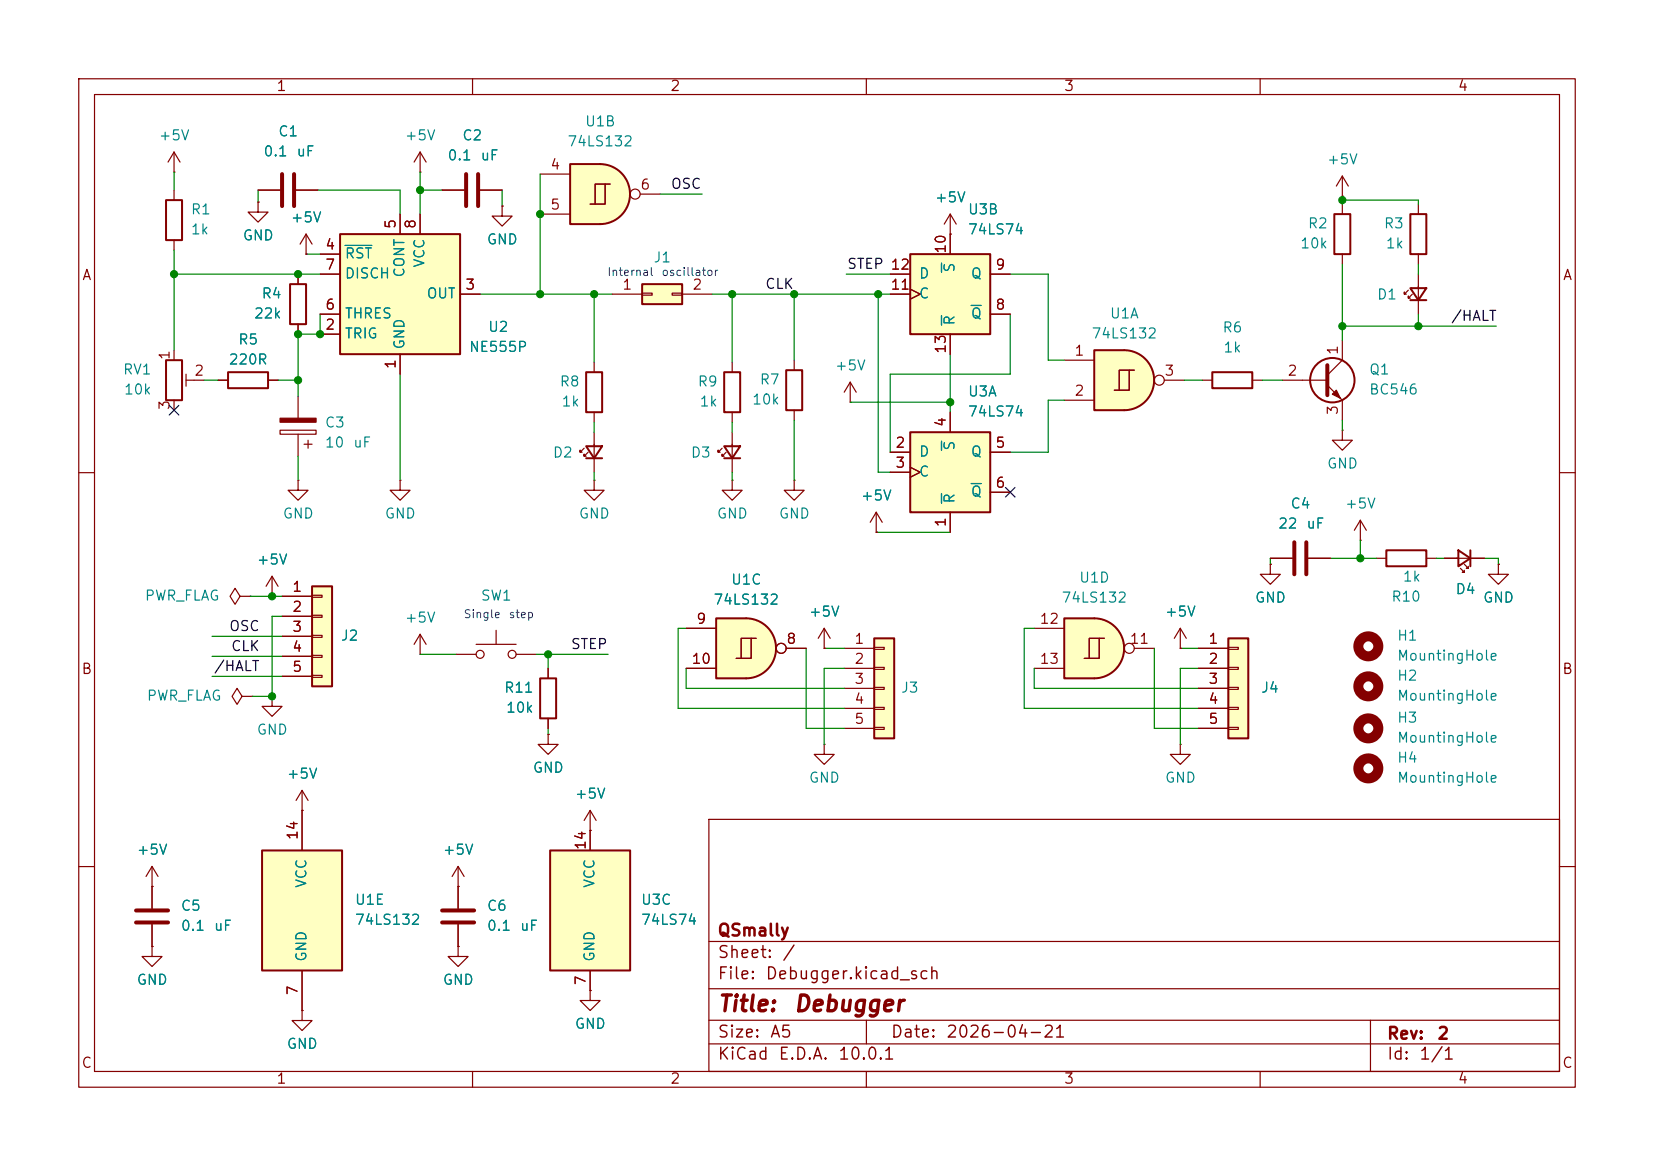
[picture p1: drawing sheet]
<svg xmlns="http://www.w3.org/2000/svg" width="210mm" height="148mm" viewBox="0 0 210 148" stroke-linecap="round" stroke-linejoin="round" font-family="sans-serif">
<g fill="none" stroke="#840000" stroke-width=".15">
<path d="M10 10h190v128h-190zM12 12h186v124h-186zM60 10v2M110 10v2M160 10v2M10 60h2M104.6 79.8l-.7 1.2M104.6 79.8l.8 1.2M104.6 79.8v2.5M198 60h2M104.6 82.3h.1M10 110h2"/>
<path d="M90 104h108v32h-108zM90 119.5h108M198 110h2M60 136v2M90 132.5h108M90 129.5h108M90 125.5h108M110 136v2M110 129.5v3M160 136v2M174 129.5v6.5"/>
</g>
<path d="M81.5 36.1h5.1v2.5h-5.1z" fill="#ffffc2"/>
<path d="M81.5 36.1h5.1v2.5h-5.1zM169.4 27.2h2v5.1h-2zM179.1 27.2h2v5.1h-2zM74.4 47.2h2.1v5.1h-2.1zM91.9 47.2h2.1v5.1h-2.1zM99.8 47h2.1v5.1h-2.1z" fill="none" stroke="#840000" stroke-width=".25"/>
<g fill="none" stroke="#840000" stroke-width=".15">
<path d="M77.7 37.3h3.8M81.5 37.2h1.3v.3h-1.3zM85.3 37.2h1.3v.3h-1.3zM86.6 37.3h3.8M170.4 24.9h.1M170.4 22.4v2.5M170.4 25.9v1.3M170.4 32.3v1.2M170.4 22.4l-.7 1.2M170.4 22.4l.8 1.2M180.1 25.9v1.3M180.1 32.3v1.2"/>
<path d="M75.4 46v1.2M75.4 52.3v1.3M93 46v1.2M93 52.3v1.3M100.8 45.7v1.3M100.8 52.1v1.2M107.9 51.1h.1M107.9 48.5l-.7 1.3M107.9 48.5l.8 1.3M107.9 48.5v2.6M100.8 61v1.2h1.3l-1.3 1.3-1.2-1.3h1.2M100.8 61h.1"/>
</g>
<path d="M94.7 78.5a3.8 3.8 0 0 1 3.8 3.8 3.8 3.8 0 0 1-3.8 3.8z" fill="#ffffc2" stroke="#ffffc2" stroke-width=".13"/>
<path d="M90.9 78.5h3.8v7.6h-3.8z" fill="#ffffc2"/>
<g fill="none" stroke="#840000" stroke-width=".15">
<path d="M178.8 36.8l-.5 .5v-.2v.2h.3M179.3 37.3l-.5 .5v-.2v.2h.3M180.1 34.8v5.1M74.2 56.9l-.5 .5v-.2v.2h.2M74.7 57.4l-.5 .5v-.2v.2h.2M75.4 54.9v5M91.7 56.9l-.5 .5v-.2v.2h.2M92.2 57.4l-.5 .5v-.2v.2h.2M93 54.9v5M152.7 48.3h1.2M159 48.3h1.3M162.8 48.3h5.7"/>
<path d="M168.5 48.9l1.9 1.9v2.5M170.4 43.2v2.5l-1.9 1.9M30.5 75.7l-.7-1-.6 1 .6 1 .7-1h1.2M31.7 75.7h.1M75.4 61v1.2h1.3l-1.3 1.3-1.2-1.3h1.2M75.4 61h.1M87.1 79.8h3.8M93 61v1.2h1.2l-1.2 1.3-1.3-1.3h1.3M93 61h.1M174.8 70.9h1.2M181.1 70.9h1.3M87.1 84.8h3.8"/>
<path d="M95.4 81h-1.3v2.6M96 81h-.6v2.6h-1.9M99.8 82.3h2.6"/>
<circle cx="99.2" cy="82.3" r=".63"/>
</g>
<g fill="none" stroke="#840000" stroke-width=".25">
<path d="M179.1 36.6h2l-1 1.5zM179.1 38.1h2M74.4 56.6h2.1l-1.1 1.6zM74.4 58.2h2.1M91.9 56.6h2.1l-1 1.6zM91.9 58.2h2.1M153.9 47.2h5.1v2.1h-5.1zM90.9 78.5h3.8a3.8 3.8 0 0 1 3.8 3.8 3.8 3.8 0 0 1-3.8 3.8h-3.8zM176 69.9h5.1v2h-5.1z"/>
<circle cx="169.2" cy="48.3" r="2.82"/>
</g>
<path d="M168.5 46.4v3.8" fill="none" stroke="#840000" stroke-width=".51"/>
<path d="M169.2 50l.5-.5 .5 1z" fill="#840000" stroke="#840000" stroke-width=".15"/>
<circle cx="173.7" cy="92.5" r="1.27" fill="none" stroke="#840000" stroke-width="1.3"/>
<path d="M142.7 44.5a3.8 3.8 0 0 1 3.8 3.8 3.8 3.8 0 0 1-3.8 3.8z" fill="#ffffc2" stroke="#ffffc2" stroke-width=".13"/>
<path d="M138.9 44.5h3.8v7.6h-3.8z" fill="#ffffc2"/>
<g fill="none" stroke="#840000" stroke-width=".15">
<path d="M22.1 19.3l-.8 1.3M22.1 19.3l.8 1.3M22.1 19.3v2.5M22.1 21.8h.1M22.1 24.1v1.3M22.1 30.5v1.3M32.8 24.1h2.8M37.6 24.1h2.8M27.7 48.3h1.3M34 48.3h1.3M35.6 54.6h4.5v.5h-4.5zM37.8 50.3v2.8"/>
<path d="M37.8 55.1v2.8M38.6 56.4h1M39.1 55.9v1M135.1 45.7h3.8M135.1 50.8h3.8M143.4 47h-1.3v2.5M144 47h-.6v2.5h-1.9M147.8 48.3h2.6M170.4 54.6v1.3h1.3l-1.3 1.3-1.2-1.3h1.2M170.4 54.6h.1M37.8 61v1.2h1.3l-1.3 1.3-1.2-1.3h1.2M37.8 61h.1"/>
<path d="M50.8 61v1.2h1.3l-1.3 1.3-1.3-1.3h1.3M50.8 61h.1M161.3 70.9h2.8M166.1 70.9h2.8M172.7 68.6h.1M172.7 66l-.7 1.3M172.7 66l.8 1.3M172.7 66v2.6M183.4 70.9h5.1M185.4 72.1l.5 .5h-.2h.2v-.2M185.9 71.6l.5 .5h-.2h.2v-.2M190.2 71.6v1.3h1.3l-1.3 1.3-1.2-1.3h1.2"/>
<path d="M190.2 71.6h.1"/>
<circle cx="147.2" cy="48.3" r=".63"/>
</g>
<path d="M21.1 25.4h2v5.1h-2zM29 47.2h5v2.1h-5zM138.9 44.5h3.8a3.8 3.8 0 0 1 3.8 3.8 3.8 3.8 0 0 1-3.8 3.8h-3.8zM185.2 69.9l1.5 1-1.5 1zM186.7 69.9v2" fill="none" stroke="#840000" stroke-width=".25"/>
<g fill="none" stroke="#840000" stroke-width="1.3">
<circle cx="173.7" cy="87.1" r="1.27"/>
<circle cx="173.7" cy="97.5" r="1.27"/>
<circle cx="173.7" cy="82" r="1.27"/>
</g>
<path d="M35.8 22.1v4.1M37.3 22.1v4.1M164.3 68.8v4.1M165.9 68.8v4.1" fill="none" stroke="#840000" stroke-width=".51"/>
<path d="M35.6 53.1h4.5v.5h-4.5z" fill="#840000" stroke="#840000" stroke-width=".15"/>
<path d="M111 81h2.5v12.7h-2.5z" fill="#ffffc2"/>
<path d="M36.8 36.1h2.1v5h-2.1zM111 81h2.5v12.7h-2.5z" fill="none" stroke="#840000" stroke-width=".25"/>
<g fill="none" stroke="#840000" stroke-width=".15">
<path d="M37.8 34.8v1.3M38.9 32.3h.1M38.9 29.7l-.8 1.3M38.9 29.7l.7 1.3M38.9 29.7v2.6M37.8 41.1v1.3M104.6 94.5v1.3h1.3l-1.3 1.2-1.2-1.2h1.2M104.6 94.5h.1M107.2 82.3h3.8M107.2 84.8h3.8M107.2 87.4h3.8M107.2 89.9h3.8"/>
<path d="M107.2 92.5h3.8M111 82.2h1.3v.2h-1.3zM111 84.7h1.3v.3h-1.3zM111 87.2h1.3v.3h-1.3zM111 89.8h1.3v.2h-1.3zM111 92.3h1.3v.3h-1.3z"/>
</g>
<path d="M156 81h2.5v12.7h-2.5z" fill="#ffffc2"/>
<path d="M156 81h2.5v12.7h-2.5z" fill="none" stroke="#840000" stroke-width=".25"/>
<path d="M149.9 94.5v1.3h1.2l-1.2 1.2-1.3-1.2h1.3M149.9 94.5h.1M152.1 82.3h3.9M152.1 84.8h3.9M152.1 87.4h3.9M152.1 89.9h3.9M152.1 92.5h3.9M156 82.2h1.2v.2h-1.2zM156 84.7h1.2v.3h-1.2zM156 87.2h1.2v.3h-1.2zM156 89.8h1.2v.2h-1.2zM156 92.3h1.2v.3h-1.2z" fill="none" stroke="#840000" stroke-width=".15"/>
<path d="M138.9 78.5a3.8 3.8 0 0 1 3.8 3.8 3.8 3.8 0 0 1-3.8 3.8z" fill="#ffffc2" stroke="#ffffc2" stroke-width=".13"/>
<path d="M135.1 78.5h3.8v7.6h-3.8z" fill="#ffffc2"/>
<g fill="none" stroke="#840000" stroke-width=".15">
<path d="M32.8 25.7v1.2h1.2l-1.2 1.3-1.3-1.3h1.3M32.8 25.7h.1M63.8 26.2v1.2h1.2l-1.2 1.3-1.3-1.3h1.3M63.8 26.2h.1M131.3 79.8h3.8M149.9 79.8l-.8 1.2M149.9 79.8l.7 1.2M149.9 79.8v2.5M161.3 71.6v1.3h1.3l-1.3 1.3-1.3-1.3h1.3M161.3 71.6h.1M53.3 83.1h.1M53.3 80.5l-.7 1.3"/>
<path d="M53.3 80.5l.8 1.3M53.3 80.5v2.6M57.9 83.1h2.6M60.5 81.8h5M63 80v1.8M65.5 83.1h2.6M69.6 84.8v1.3M69.6 91.2v1.3M131.3 84.8h3.8M139.6 81h-1.3v2.6M140.2 81h-.6v2.6h-1.9M144 82.3h2.6"/>
<path d="M149.9 82.3h.1"/>
<circle cx="61" cy="83.1" r=".51"/>
<circle cx="65" cy="83.1" r=".51"/>
<circle cx="143.4" cy="82.3" r=".63"/>
</g>
<path d="M135.1 78.5h3.8a3.8 3.8 0 0 1 3.8 3.8 3.8 3.8 0 0 1-3.8 3.8h-3.8zM68.6 86.1h2v5.1h-2z" fill="none" stroke="#840000" stroke-width=".25"/>
<path d="M43.2 29.7h15.2v15.3h-15.2z" fill="#ffffc2"/>
<path d="M43.2 29.7h15.2v15.3h-15.2z" fill="none" stroke="#840000" stroke-width=".25"/>
<path d="M40.6 32.3h2.6M40.6 39.9h2.6M40.6 34.8h2.6M50.8 27.2v2.5M53.3 27.2v2.5M58.4 37.3h2.6M40.6 42.4h2.6M50.8 45v2.5M30.7 88.4l-.6-1-.6 1 .6 1 .6-1h1.3M32 88.4h.1" fill="none" stroke="#840000" stroke-width=".15"/>
<path d="M43.8 31.2h3.4" fill="none" stroke="#008484" stroke-width=".15"/>
<path d="M69.8 108h10.2v15.2h-10.2z" fill="#ffffc2"/>
<path d="M21.1 45.7h2v5.1h-2zM69.8 108h10.2v15.2h-10.2z" fill="none" stroke="#840000" stroke-width=".25"/>
<g fill="none" stroke="#840000" stroke-width=".15">
<path d="M53.3 19.3l-.7 1.3M53.3 19.3l.8 1.3M53.3 19.3v2.5M53.3 21.8h.1M56.1 24.1h2.8M61 24.1h2.8M22.1 44.5v1.2M22.1 50.8v1.3M23.6 47.5v1.5M23.6 48.3h2.3M69.6 93.2v1.3h1.3l-1.3 1.3-1.3-1.3h1.3M69.6 93.2h.1"/>
<path d="M58.2 112.5h.1M58.2 110v5.3M58.2 117.3v2.8M58.2 110l-.8 1.3M58.2 110l.7 1.3M74.9 105.4h.1M74.9 102.9v5.1M74.9 102.9l-.7 1.2M74.9 102.9l.8 1.2M58.2 120.1v1.3h1.2l-1.2 1.3-1.3-1.3h1.3M58.2 120.1h.1M74.9 125.7v1.3h1.3l-1.3 1.3-1.2-1.3h1.2"/>
<path d="M74.9 125.7h.1M74.9 123.2v2.5"/>
</g>
<path d="M59.2 22.1v4.1M60.7 22.1v4.1M56.1 117.1h4.1M56.1 115.6h4.1" fill="none" stroke="#840000" stroke-width=".51"/>
<path d="M33.3 108h10.1v15.2h-10.1z" fill="#ffffc2"/>
<path d="M33.3 108h10.1v15.2h-10.1z" fill="none" stroke="#840000" stroke-width=".25"/>
<path d="M120.6 29.7h.1M120.6 27.2l-.7 1.2M120.6 27.2l.8 1.2M120.6 27.2v2.5M38.4 102.9v5.1M38.4 123.2v5.1" fill="none" stroke="#840000" stroke-width=".15"/>
<path d="M115.6 32.3h10.1v10.1h-10.1z" fill="#ffffc2"/>
<path d="M115.6 32.3h10.1v10.1h-10.1z" fill="none" stroke="#840000" stroke-width=".25"/>
<g fill="none" stroke="#840000" stroke-width=".15">
<path d="M113 34.8h2.6M113 37.3h2.6M115.6 36.7l1.2 .6-1.2 .7M120.6 29.7v2.6M125.7 39.9h2.6M125.7 34.8h2.6M120.6 42.4v2.6M19.3 112.5h.1M19.3 110v5.3M19.3 117.3v2.8M19.3 110l-.8 1.3M19.3 110l.8 1.3"/>
<path d="M19.3 120.1v1.3h1.3l-1.3 1.3-1.3-1.3h1.3M19.3 120.1h.1M38.4 128.3v1.2h1.2l-1.2 1.3-1.3-1.3h1.3M38.4 128.3h.1"/>
</g>
<path d="M119.5 33.4v1.2M123.3 38.8h1.3M119.5 40.1v1.2" fill="none" stroke="#008484" stroke-width=".15"/>
<path d="M17.3 117.1h4M17.3 115.6h4" fill="none" stroke="#840000" stroke-width=".51"/>
<path d="M39.6 74.4h2.6v12.7h-2.6z" fill="#ffffc2"/>
<path d="M39.6 74.4h2.6v12.7h-2.6z" fill="none" stroke="#840000" stroke-width=".25"/>
<g fill="none" stroke="#840000" stroke-width=".15">
<path d="M35.8 75.7h3.8M35.8 78.2h3.8M39.6 75.6h1.3v.2h-1.3zM39.6 78.1h1.3v.3h-1.3zM111.3 67.6h.1M111.3 65l-.8 1.3M111.3 65l.7 1.3M111.3 65v2.6M35.8 80.8h3.8M35.8 83.3h3.8M35.8 85.9h3.8M39.6 80.6h1.3v.3h-1.3z"/>
<path d="M39.6 83.2h1.3v.2h-1.3zM39.6 85.7h1.3v.3h-1.3z"/>
</g>
<path d="M115.6 54.9h10.1v10.1h-10.1z" fill="#ffffc2"/>
<path d="M115.6 54.9h10.1v10.1h-10.1z" fill="none" stroke="#840000" stroke-width=".25"/>
<path d="M113 57.4h2.6M113 59.9h2.6M115.6 59.3l1.2 .6-1.2 .7M120.6 52.3v2.6M125.7 57.4h2.6M34.5 75.7h.1M34.5 73.2l-.7 1.2M34.5 73.2l.8 1.2M34.5 73.2v2.5M120.6 65v2.6M125.7 62.5h2.6" fill="none" stroke="#840000" stroke-width=".15"/>
<path d="M119.5 56v1.2M119.5 62.7v1.2M123.3 61.4h1.3" fill="none" stroke="#008484" stroke-width=".15"/>
<path d="M76.2 20.8a3.8 3.8 0 0 1 3.8 3.8 3.8 3.8 0 0 1-3.8 3.8z" fill="#ffffc2" stroke="#ffffc2" stroke-width=".13"/>
<path d="M72.4 20.8h3.8v7.6h-3.8z" fill="#ffffc2"/>
<g fill="none" stroke="#840000" stroke-width=".15">
<path d="M32.8 25.7h.1M32.8 24.1h2.8M37.6 24.1h2.8M37.8 34.8v1.3M38.9 32.3h.1M40.6 32.3h2.6M40.6 39.9h2.6M40.6 34.8h2.6M50.8 27.2v2.5M53.3 27.2v2.5M56.1 24.1h2.8M58.4 37.3h2.6"/>
<path d="M61 24.1h2.8M63.8 26.2h.1M68.6 22.1h3.8M68.6 27.2h3.8M76.8 23.4h-1.2v2.5M77.5 23.4h-.7v2.5h-1.9M81.3 24.6h2.5M113 37.3h2.6M113 34.8h2.6M115.6 36.7l1.2 .6-1.2 .7M120.6 29.7h.1M120.6 29.7v2.6"/>
<path d="M125.7 39.9h2.6M125.7 34.8h2.6M27.7 48.3h1.3M34 48.3h1.3M37.8 41.1v1.3M40.6 42.4h2.6M50.8 45v2.5M113 57.4h2.6M113 59.9h2.6M115.6 59.3l1.2 .6-1.2 .7M120.6 42.4v2.6M120.6 52.3v2.6"/>
<path d="M125.7 57.4h2.6M34.5 75.7h.1M35.8 75.7h3.8M35.8 78.2h3.8M87.1 79.8h3.8M111.3 67.6h.1M120.6 65v2.6M125.7 62.5h2.6M161.3 71.6h.1M161.3 70.9h2.8M166.1 70.9h2.8M183.4 70.9h1.8"/>
<path d="M186.7 70.9h1.8M190.2 71.6h.1M34.5 88.4v1.3h1.3l-1.3 1.2-1.2-1.2h1.2M34.5 88.4h.1M35.8 80.8h3.8M35.8 83.3h3.8M35.8 85.9h3.8M69.6 93.2h.1M69.6 84.8v1.3M69.6 91.2v1.3M87.1 84.8h3.8M99.8 82.3h2.6"/>
<path d="M104.6 82.3h.1M149.9 82.3h.1M152.1 82.3h3.9M152.1 84.8h3.9M152.1 87.4h3.9M152.1 89.9h3.9M152.1 92.5h3.9M19.3 112.5h.1M19.3 112.5v2.8M19.3 117.3v2.8M38.4 102.9h.1M38.4 100.3l-.8 1.3"/>
<path d="M38.4 100.3l.7 1.3M38.4 100.3v7.7M58.2 112.5h.1M58.2 112.5v2.8M58.2 117.3v2.8M74.9 105.4h.1M74.9 105.4v2.6M19.3 120.1h.1M38.4 128.3h.1M38.4 123.2v5.1M58.2 120.1h.1M74.9 125.7h.1"/>
<path d="M74.9 123.2v2.5"/>
<circle cx="80.6" cy="24.6" r=".63"/>
<circle cx="99.2" cy="82.3" r=".63"/>
</g>
<path d="M72.4 20.8h3.8a3.8 3.8 0 0 1 3.8 3.8 3.8 3.8 0 0 1-3.8 3.8h-3.8z" fill="none" stroke="#840000" stroke-width=".25"/>
<g fill="none" stroke="#008400" stroke-width=".15">
<path d="M22.1 34.8h18.5M22.1 21.8v2.3M22.1 31.8v12.7M32.8 24.1v1.6M38.9 32.3h1.7M40.4 24.1h10.4v3.1M40.6 39.9v2.5h-2.8v7.9M53.3 21.8v5.4M53.3 24.1h2.8M61 37.3h16.7M63.8 24.1v2.1M68.6 22.1v15.2"/>
<path d="M75.4 37.3v8.7M83.8 24.6h5.4M90.4 37.3h22.6M93 37.3v8.7M100.8 37.3v8.4M107.4 34.8h5.6M111.5 37.3v22.6h1.5M128.3 39.9v7.6h-15.3v9.9M128.3 34.8h4.8v10.9h2M170.4 24.9v1M170.4 33.5v9.7M170.4 25.4h9.7v.5"/>
<path d="M180.1 33.5v1.3M180.1 39.9v1.5M25.9 48.3h1.8M35.3 48.3h2.5M37.8 57.9v3.1M50.8 47.5v13.5M75.4 53.6v1.3M75.4 59.9v1.1M93 53.6v1.3M93 59.9v1.1M100.8 53.3v7.7M107.9 51.1h12.7"/>
<path d="M120.6 45v7.3M135.1 50.8h-2v6.6h-4.8M150.4 48.3h2.3M160.3 48.3h2.5M170.4 53.3v1.3M170.4 41.4h19.6M31.7 75.7h4.1M35.8 78.2h-1.3v10.2h-2.5M87.1 79.8h-1v10.1h21.1M111.3 67.6h9.3M131.3 79.8h-1.3v10.1h22.1M161.3 70.9v.7"/>
<path d="M168.9 70.9h5.9M172.7 68.6v2.3M182.4 70.9h1M188.5 70.9h1.7v.7M26.9 80.8h8.9M26.9 85.9h8.9M26.9 83.3h8.9M53.3 83.1h4.6M68.1 83.1h9.1M69.6 83.1v1.7M69.6 92.5v.7M87.1 84.8v2.6h20.1"/>
<path d="M102.4 82.3v10.2h4.8M104.6 82.3h2.6M107.2 84.8h-2.6v9.7M131.3 84.8v2.6h20.8M146.6 82.3v10.2h5.5M149.9 82.3h2.2M152.1 84.8h-2.2v9.7"/>
</g>
<path d="M21.5 51.5l1.2 1.2M22.7 51.5l-1.2 1.2M127.7 61.9l1.2 1.2M128.9 61.9l-1.2 1.2" fill="none" stroke="#000084" stroke-width=".15"/>
<path d="M43.8 31.2h3.4M119.5 33.4v1.2M123.3 38.8h1.3M119.5 40.1v1.2M119.5 56v1.2M119.5 62.7v1.2M123.3 61.4h1.3" fill="none" stroke="#008484" stroke-width=".15"/>
<g fill="#008400" stroke="#008400" stroke-width=".13">
<circle cx="170.4" cy="25.4" r=".46"/>
<circle cx="180.1" cy="41.4" r=".46"/>
<circle cx="170.4" cy="41.4" r=".46"/>
<circle cx="37.8" cy="48.3" r=".46"/>
<circle cx="37.8" cy="42.4" r=".46"/>
<circle cx="37.8" cy="34.8" r=".46"/>
<circle cx="40.6" cy="42.4" r=".46"/>
<circle cx="53.3" cy="24.1" r=".46"/>
<circle cx="22.1" cy="34.8" r=".46"/>
<circle cx="111.5" cy="37.3" r=".46"/>
<circle cx="120.6" cy="51.1" r=".46"/>
<circle cx="34.5" cy="88.4" r=".46"/>
<circle cx="34.5" cy="75.7" r=".46"/>
<circle cx="69.6" cy="83.1" r=".46"/>
<circle cx="172.7" cy="70.9" r=".46"/>
<circle cx="100.8" cy="37.3" r=".46"/>
<circle cx="93" cy="37.3" r=".46"/>
<circle cx="75.4" cy="37.3" r=".46"/>
<circle cx="68.6" cy="37.3" r=".46"/>
<circle cx="68.6" cy="27.2" r=".46"/>
</g>
<g font-size="2" fill="#840000">
<text x="91" y="128.9">Title:</text>
<text x="100.7" y="128.9">Debugger</text>
</g>
<g font-size="1.5" fill="#840000">
<text x="91" y="119.2">QSmally</text>
<text x="91" y="124.7">File:</text>
<text x="91" y="122">Sheet:</text>
<text x="97.1" y="124.7">Debugger.kicad_sch</text>
<text x="99.2" y="122">/</text>
<text x="91" y="134.9">KiCad</text>
<text x="91" y="132.1">Size:</text>
<text x="97.7" y="132.1">A5</text>
<text x="98.7" y="134.9">E.D.A.</text>
<text x="106.3" y="134.9">10.0.1</text>
<text x="113" y="132.1">Date:</text>
<text x="120" y="132.1">2026-04-21</text>
<text x="176" y="132.3">Rev:</text>
<text x="176" y="134.9">Id:</text>
<text x="180.1" y="134.9">1/1</text>
<text x="182.4" y="132.3">2</text>
</g>
<g font-size="1.3" fill="#840000">
<text x="35" y="11.9">1</text>
<text x="85" y="11.9">2</text>
<text x="135" y="11.9">3</text>
<text x="185" y="11.9">4</text>
<text x="69.8" y="21.8">4</text>
<text x="50.5" y="29.2" transform="rotate(-90 50.5 29.2)">5</text>
<text x="53.1" y="29.2" transform="rotate(-90 53.1 29.2)">8</text>
<text x="69.8" y="26.9">5</text>
<text x="81.2" y="24.4">6</text>
<text x="10.3" y="35.9">A</text>
<text x="41.2" y="32">4</text>
<text x="41.2" y="34.5">7</text>
<text x="113" y="34.5">12</text>
<text x="120.4" y="32.3" transform="rotate(-90 120.4 32.3)">10</text>
<text x="126.3" y="34.5">9</text>
<text x="198.4" y="35.9">A</text>
<text x="41.2" y="39.6">6</text>
<text x="59" y="37.1">3</text>
<text x="78.9" y="37.1">1</text>
<text x="87.8" y="37.1">2</text>
<text x="113" y="37.1">11</text>
<text x="126.3" y="39.6">8</text>
<text x="21.8" y="45.8" transform="rotate(-90 21.8 45.8)">1</text>
<text x="41.2" y="42.2">2</text>
<text x="50.5" y="46.9" transform="rotate(-90 50.5 46.9)">1</text>
<text x="120.4" y="45" transform="rotate(-90 120.4 45)">13</text>
<text x="136.3" y="45.5">1</text>
<text x="170.2" y="45.2" transform="rotate(-90 170.2 45.2)">1</text>
<text x="21.8" y="52.1" transform="rotate(-90 21.8 52.1)">3</text>
<text x="24.6" y="48">2</text>
<text x="136.3" y="50.5">2</text>
<text x="147.8" y="48">3</text>
<text x="163.4" y="48">2</text>
<text x="170.2" y="52.8" transform="rotate(-90 170.2 52.8)">3</text>
<text x="113.6" y="57.2">2</text>
<text x="113.6" y="59.7">3</text>
<text x="120.4" y="54.3" transform="rotate(-90 120.4 54.3)">4</text>
<text x="126.3" y="57.2">5</text>
<text x="126.3" y="62.2">6</text>
<text x="120.4" y="67" transform="rotate(-90 120.4 67)">1</text>
<text x="37" y="75.4">1</text>
<text x="37" y="78">2</text>
<text x="37" y="80.5">3</text>
<text x="37" y="83.1">4</text>
<text x="88.3" y="79.5">9</text>
<text x="99.8" y="82">8</text>
<text x="108.4" y="82">1</text>
<text x="131.9" y="79.5">12</text>
<text x="143.3" y="82">11</text>
<text x="153.3" y="82">1</text>
<text x="10.3" y="85.9">B</text>
<text x="37" y="85.6">5</text>
<text x="87.7" y="84.6">10</text>
<text x="108.4" y="84.6">2</text>
<text x="108.4" y="87.1">3</text>
<text x="108.4" y="89.7">4</text>
<text x="131.9" y="84.6">13</text>
<text x="153.3" y="84.6">2</text>
<text x="153.3" y="87.1">3</text>
<text x="153.3" y="89.7">4</text>
<text x="198.3" y="85.9">B</text>
<text x="108.4" y="92.2">5</text>
<text x="153.3" y="92.2">5</text>
<text x="38.1" y="106.7" transform="rotate(-90 38.1 106.7)">14</text>
<text x="74.7" y="108" transform="rotate(-90 74.7 108)">14</text>
<text x="74.7" y="125.2" transform="rotate(-90 74.7 125.2)">7</text>
<text x="38.1" y="126.4" transform="rotate(-90 38.1 126.4)">7</text>
<text x="10.3" y="135.9">C</text>
<text x="35" y="137.9">1</text>
<text x="85" y="137.9">2</text>
<text x="135" y="137.9">3</text>
<text x="185" y="137.9">4</text>
<text x="198.3" y="135.9">C</text>
</g>
<g font-size="1.3" fill="#008484">
<text x="35.2" y="17.6">C1</text>
<text x="74.2" y="16.4">U1B</text>
<text x="20.1" y="18.1">+5V</text>
<text x="33.4" y="20.2">0.1</text>
<text x="37.6" y="20.2">uF</text>
<text x="51.3" y="18.1">+5V</text>
<text x="56.7" y="20.7">0.1</text>
<text x="58.6" y="18.1">C2</text>
<text x="60.9" y="20.7">uF</text>
<text x="71.9" y="18.9">74LS132</text>
<text x="168.4" y="21.2">+5V</text>
<text x="24.1" y="27.5">R1</text>
<text x="36.8" y="28.5">+5V</text>
<text x="118.6" y="26">+5V</text>
<text x="122.8" y="27.5">U3B</text>
<text x="166" y="29.3">R2</text>
<text x="175.6" y="29.3">R3</text>
<text x="24.1" y="30.1">1k</text>
<text x="30.7" y="30.8">GND</text>
<text x="43.7" y="33.1">RST</text>
<text x="43.7" y="35.7">DISCH</text>
<text x="51.7" y="35.3" transform="rotate(-90 51.7 35.3)">CONT</text>
<text x="54.2" y="34.1" transform="rotate(-90 54.2 34.1)">VCC</text>
<text x="61.7" y="31.3">GND</text>
<text x="82.9" y="33.6">J1</text>
<text x="116.6" y="35.7">D</text>
<text x="121.5" y="34.7" transform="rotate(-90 121.5 34.7)">S</text>
<text x="122.8" y="30.1">74LS74</text>
<text x="123.2" y="35.7">Q</text>
<text x="165" y="31.9">10k</text>
<text x="175.9" y="31.9">1k</text>
<text x="32.2" y="40.7">22k</text>
<text x="33.1" y="38.2">R4</text>
<text x="43.7" y="40.7">THRES</text>
<text x="54.1" y="38.2">OUT</text>
<text x="116.6" y="38.2">C</text>
<text x="121.5" y="41.4" transform="rotate(-90 121.5 41.4)">R</text>
<text x="123.2" y="40.7">Q</text>
<text x="140.8" y="40.7">U1A</text>
<text x="174.7" y="38.3">D1</text>
<text x="15.5" y="47.9">RV1</text>
<text x="28.9" y="46.6">220R</text>
<text x="30.2" y="44">R5</text>
<text x="43.7" y="43.3">TRIG</text>
<text x="51.7" y="44.5" transform="rotate(-90 51.7 44.5)">GND</text>
<text x="59.5" y="45">NE555P</text>
<text x="61.9" y="42.4">U2</text>
<text x="105.9" y="47.3">+5V</text>
<text x="138.5" y="43.3">74LS132</text>
<text x="155.1" y="42.5">R6</text>
<text x="155.2" y="45.1">1k</text>
<text x="173.7" y="47.9">Q1</text>
<text x="15.6" y="50.4">10k</text>
<text x="71" y="49.4">R8</text>
<text x="71.2" y="51.9">1k</text>
<text x="88.5" y="49.4">R9</text>
<text x="88.7" y="51.9">1k</text>
<text x="95.4" y="51.7">10k</text>
<text x="96.4" y="49.1">R7</text>
<text x="122.8" y="50.6">U3A</text>
<text x="122.8" y="53.2">74LS74</text>
<text x="173.7" y="50.4">BC546</text>
<text x="41.2" y="54.6">C3</text>
<text x="41.2" y="57.1">10</text>
<text x="44.7" y="57.1">uF</text>
<text x="70.1" y="58.4">D2</text>
<text x="87.6" y="58.4">D3</text>
<text x="116.6" y="58.3">D</text>
<text x="121.5" y="57.3" transform="rotate(-90 121.5 57.3)">S</text>
<text x="123.2" y="58.3">Q</text>
<text x="168.4" y="59.8">GND</text>
<text x="109.2" y="63.9">+5V</text>
<text x="116.6" y="60.8">C</text>
<text x="121.5" y="64" transform="rotate(-90 121.5 64)">R</text>
<text x="123.2" y="63.3">Q</text>
<text x="163.8" y="64.9">C4</text>
<text x="170.7" y="64.9">+5V</text>
<text x="32.5" y="72">+5V</text>
<text x="35.8" y="66.1">GND</text>
<text x="48.8" y="66.1">GND</text>
<text x="73.4" y="66.1">GND</text>
<text x="90.9" y="66.1">GND</text>
<text x="98.8" y="66.1">GND</text>
<text x="162.2" y="67.4">22</text>
<text x="165.8" y="67.4">uF</text>
<text x="18.3" y="76.6">PWR_FLAG</text>
<text x="61" y="76.6">SW1</text>
<text x="90.5" y="77.1">74LS132</text>
<text x="92.7" y="74.5">U1C</text>
<text x="134.7" y="76.8">74LS132</text>
<text x="136.9" y="74.3">U1D</text>
<text x="159.3" y="76.8">GND</text>
<text x="176.6" y="76.7">R10</text>
<text x="178" y="74.1">1k</text>
<text x="184.7" y="75.7">D4</text>
<text x="188.2" y="76.8">GND</text>
<text x="43.2" y="81.6">J2</text>
<text x="51.3" y="79.3">+5V</text>
<text x="102.6" y="78.6">+5V</text>
<text x="147.8" y="78.6">+5V</text>
<text x="177.3" y="81.6">H1</text>
<text x="18.5" y="89.3">PWR_FLAG</text>
<text x="63.9" y="88.2">R11</text>
<text x="114.3" y="88.2">J3</text>
<text x="160" y="88.2">J4</text>
<text x="177.3" y="84.2">MountingHole</text>
<text x="177.3" y="86.7">H2</text>
<text x="177.3" y="89.3">MountingHole</text>
<text x="32.5" y="93.6">GND</text>
<text x="64.2" y="90.8">10k</text>
<text x="177.3" y="92">H3</text>
<text x="177.3" y="94.6">MountingHole</text>
<text x="36.3" y="99.2">+5V</text>
<text x="67.6" y="98.4">GND</text>
<text x="72.9" y="101.7">+5V</text>
<text x="102.6" y="99.7">GND</text>
<text x="147.8" y="99.7">GND</text>
<text x="177.3" y="97.1">H4</text>
<text x="177.3" y="99.7">MountingHole</text>
<text x="17.3" y="108.8">+5V</text>
<text x="39.2" y="112.8" transform="rotate(-90 39.2 112.8)">VCC</text>
<text x="56.1" y="108.8">+5V</text>
<text x="75.8" y="112.8" transform="rotate(-90 75.8 112.8)">VCC</text>
<text x="22.9" y="115.9">C5</text>
<text x="22.9" y="118.5">0.1</text>
<text x="27.1" y="118.5">uF</text>
<text x="45" y="117.7">74LS132</text>
<text x="45" y="115.2">U1E</text>
<text x="61.7" y="115.9">C6</text>
<text x="61.7" y="118.5">0.1</text>
<text x="65.9" y="118.5">uF</text>
<text x="81.3" y="115.2">U3C</text>
<text x="81.3" y="117.7">74LS74</text>
<text x="17.3" y="125.3">GND</text>
<text x="39.2" y="122.2" transform="rotate(-90 39.2 122.2)">GND</text>
<text x="56.1" y="125.3">GND</text>
<text x="75.8" y="122.2" transform="rotate(-90 75.8 122.2)">GND</text>
<text x="72.9" y="130.9">GND</text>
<text x="36.3" y="133.5">GND</text>
</g>
<g font-size="1.3">
<text x="85.1" y="24.3">OSC</text>
<text x="107.5" y="34.4">STEP 12</text>
<text x="97.1" y="37">CLK</text>
<text x="184.1" y="41.1">/HALT</text>
<text x="29" y="80.4">OSC</text>
<text x="29.2" y="83">CLK</text>
<text x="72.4" y="82.7">STEP</text>
<text x="27.1" y="85.5">/HALT</text>
</g>
<g font-size="1" fill="#0000c2">
<text x="77" y="35.3">Internal</text>
<text x="83.9" y="35.3">oscillator</text>
<text x="58.8" y="78.7">Single</text>
<text x="64.5" y="78.7">step</text>
</g>
</svg>
